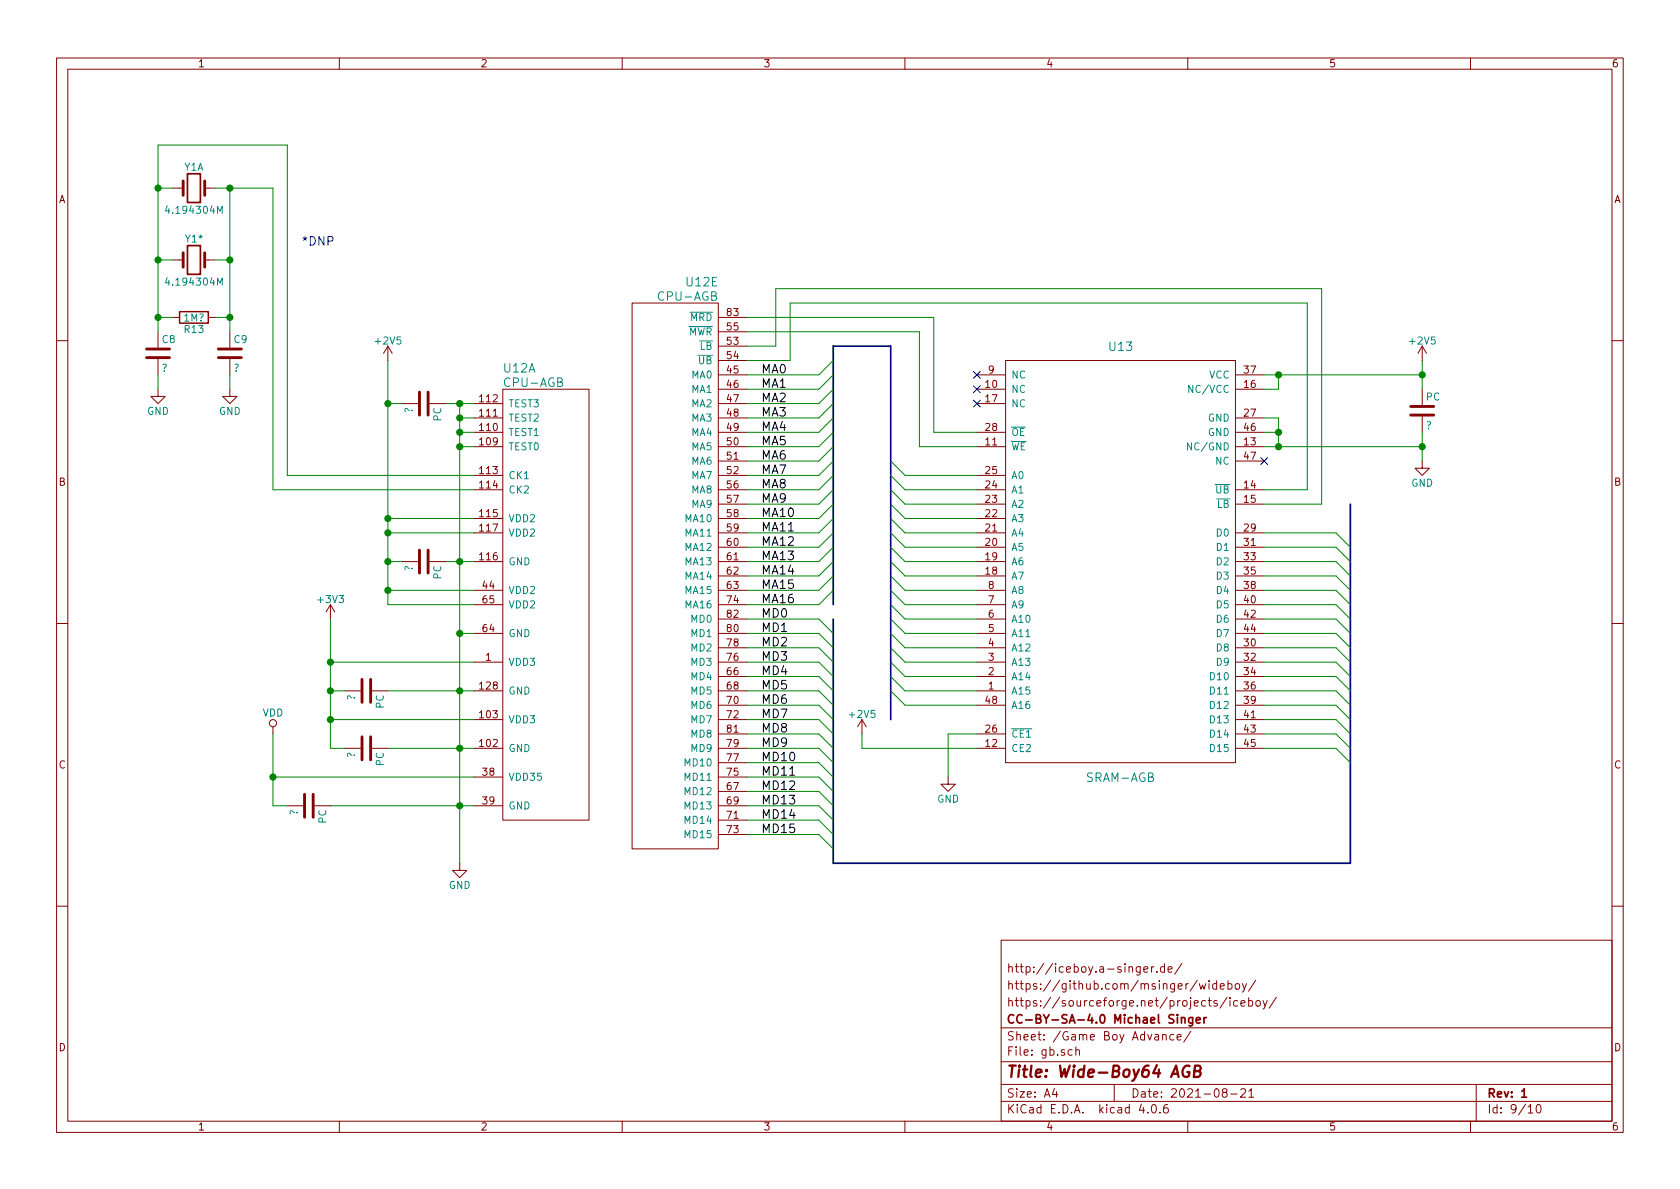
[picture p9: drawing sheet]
<svg xmlns="http://www.w3.org/2000/svg" width="297mm" height="210mm" viewBox="0 0 297 210" stroke-linecap="round" stroke-linejoin="round" font-family="sans-serif">
<g fill="none" stroke="#840000" stroke-width=".18">
<path d="M10 10.3h277v189.9h-277zM12 12.2h273v186.1h-273zM60 10.3v1.9M110 10.3v1.9M160 10.3v1.9M210 10.3v1.9M260 10.3v1.9M30.5 33.3h1.9M36.2 33.3h1.9M27.9 58.7v2.8M30.5 56.1h1.2M30.5 46h1.9"/>
<path d="M36.2 46h1.9M36.8 56.1h1.3M40.6 58.7v2.8M111.8 53.6h15.2v96.5h-15.2zM127 56.1h5.1M127 58.7h5.1M10 60.2h2M27.9 68.8v1.3h1.3l-1.3 1.3-1.2-1.3h1.2M27.9 63.5v2.8M40.6 68.8v1.3h1.3l-1.3 1.3-1.2-1.3h1.2M40.6 63.5v2.8M68.6 61.2l-.8 1.3"/>
<path d="M68.6 61.2v2.5M68.6 61.2l.7 1.3M71.1 71.4h2.8M75.9 71.4h2.8M83.8 76.4h5.1M83.8 73.9h5.1M83.8 71.4h5.1M83.8 79h5.1M88.9 68.8h15.2v76.2h-15.2zM127 76.4h5.1M127 73.9h5.1M127 71.4h5.1"/>
<path d="M127 79h5.1M127 61.2h5.1M127 63.7h5.1M127 66.3h5.1M127 68.8h5.1M172.7 76.4h5.1M172.7 71.4h5.1M172.7 79h5.1M172.7 66.3h5.1M172.7 68.8h5.1M177.8 63.7h40.6v71.2h-40.6zM218.4 76.4h5.1"/>
<path d="M218.4 73.9h5.1M218.4 79h5.1M218.4 66.3h5.1M218.4 68.8h5.1M251.5 61.2v2.5M251.5 68.8v2.8M251.5 73.7v2.7M251.5 61.2l-.8 1.3M251.5 61.2l.7 1.3M285 60.2h2M71.1 99.3h2.8M75.9 99.3h2.8"/>
<path d="M83.8 84.1h5.1M83.8 86.6h5.1M83.8 91.7h5.1M83.8 99.3h5.1M83.8 94.2h5.1M127 84.1h5.1M127 86.6h5.1M127 91.7h5.1M127 99.3h5.1M127 94.2h5.1M127 96.8h5.1M127 81.5h5.1"/>
<path d="M127 89.1h5.1M172.7 84.1h5.1M172.7 86.6h5.1M172.7 91.7h5.1M172.7 99.3h5.1M172.7 94.2h5.1M172.7 96.8h5.1M172.7 89.1h5.1M218.4 86.6h5.1M218.4 99.3h5.1M218.4 94.2h5.1M218.4 96.8h5.1"/>
<path d="M218.4 81.5h5.1M218.4 89.1h5.1M251.5 81.5v1.3h1.2l-1.2 1.3-1.3-1.3h1.3M10 110.3h2M58.4 106.9l-.7 1.3M58.4 106.9v2.6M58.4 106.9l.8 1.3M83.8 117.1h5.1M83.8 104.4h5.1M83.8 112h5.1M83.8 106.9h5.1M127 117.1h5.1"/>
<path d="M127 104.4h5.1M127 112h5.1M127 106.9h5.1M127 101.8h5.1M127 109.5h5.1M127 119.6h5.1M127 114.5h5.1M172.7 117.1h5.1M172.7 104.4h5.1M172.7 112h5.1M172.7 106.9h5.1M172.7 101.8h5.1"/>
<path d="M172.7 109.5h5.1M172.7 119.6h5.1M172.7 114.5h5.1M218.4 117.1h5.1M218.4 104.4h5.1M218.4 112h5.1M218.4 106.9h5.1M218.4 101.8h5.1M218.4 109.5h5.1M218.4 119.6h5.1M218.4 114.5h5.1M285 110.3h2"/>
<path d="M48.3 128.5v1.3M61 132.3h2.8M61 122.2h2.8M65.8 132.3h2.8M65.8 122.2h2.8M83.8 137.4h5.1M83.8 132.3h5.1M83.8 127.2h5.1M83.8 122.2h5.1M127 137.4h5.1M127 132.3h5.1M127 127.2h5.1"/>
<path d="M127 122.2h5.1M127 124.7h5.1M127 129.8h5.1M127 139.9h5.1M127 134.9h5.1M152.4 127.2l-.8 1.3M152.4 127.2v2.6M152.4 127.2l.8 1.3M167.6 137.4v1.3h1.3l-1.3 1.2-1.2-1.2h1.2M172.7 132.3h5.1M172.7 122.2h5.1M172.7 124.7h5.1"/>
<path d="M172.7 129.8h5.1M218.4 132.3h5.1M218.4 127.2h5.1M218.4 122.2h5.1M218.4 124.7h5.1M218.4 129.8h5.1M50.8 142.5h2.8M55.6 142.5h2.8M81.3 152.6v1.3h1.2l-1.2 1.3-1.3-1.3h1.3M83.8 142.5h5.1M127 142.5h5.1M127 145h5.1"/>
<path d="M127 147.6h5.1M10 160.2h2M177 166.3h108v32h-108zM202.2 171.4l.7-.1v-.3l-.4-.1-.3 .2 .1 .8h.6M203.6 170.9v1M204 170.9l-.4 .3M204.5 171.8v.1M205.9 171l-.4-.1-.3 .3 .1 .6 .2 .1h.4M205.9 170.4v1.5M206.5 171.4l.7-.1v-.3l-.4-.1-.3 .2 .1 .8h.6M209 170.4l-1.3 1.9M212 173.9l.3 1 .3-.7 .3 .7 .3-1"/>
<path d="M213.8 173.4v.2M213.8 173.9v1M215.1 174l-.4-.1-.3 .3 .1 .6 .2 .1 .4-.1M215.1 173.4v1.5M215.2 177a.37 .37 0 0 0-.6 .1l.1 .3 .5 .1 .1 .1-.3 .3-.4-.1M215.7 174.4l.8-.1-.1-.3-.4-.1-.3 .2 .1 .7h.6M217 176.3l-1.3 2M217.1 174l.5-.1 .2 .3-.1 .6h-.6M217.1 173.4v1.5M217.5 176.4v.2M217.5 176.9v1M218.5 174.1l.2-.2 .4 .2 .1 .5-.2 .2-.3 .1-.2-.1z"/>
<path d="M218.8 177l-.4-.1-.3 .3 .1 .6 .2 .1 .4-.1M219.4 177.4l.7-.1v-.3l-.5-.1-.2 .2 .1 .7h.6M219.7 173.9l.3 1M220.4 173.9l-.5 1.4-.2 .1M220.8 177l.4-.1 .3 .3-.1 .6h-.6M220.8 176.4v1.5M222 173.3l-1.2 2M222.1 177.1l.2-.2 .5 .2v.5l-.1 .2-.4 .1-.2-.1zM223.3 176.9l.4 1M224.1 176.9l-.6 1.4-.2 .1M225.7 176.3l-1.3 2M285 160.2h2"/>
<path d="M60 198.3v1.9M110 198.3v1.9M160 198.3v1.9M177 194.8h108M177 191.8h108M177 187.8h108M177 181.8h108M186.4 192.5l-.3 1h.9M186.8 193v1M189.6 185.7l-.5-.1-.3 .3 .1 .6 .2 .1 .5-.1M190.2 185.7l.2-.1 .4 .1 .1 .9M190.2 185.1v1.5"/>
<path d="M197 191.8v3M201.8 195.2l-.4 1.1h1M202.9 196.7v.1M203.8 195.4l.1-.1a.81 .81 0 0 1 .6 .6 .81 .81 0 0 1-.3 .8l-.1 .1a.8 .8 0 0 1-.6-.6 .8 .8 0 0 1 .3-.8zM205.1 196.7v.1M205.6 183.1l.2-.2 .3 .1 .1 .9M205.6 182.9v1M206.4 195.3a.59 .59 0 0 0-.7 .7l.1 .7 .2 .1 .5-.1 .1-.5-.2-.2-.4-.1-.3 .3M207.5 183l-.4-.1-.3 .3 .1 .6 .2 .1 .4-.1M208.1 183.4l.7-.1v-.3l-.4-.1-.3 .2 .1 .7h.6M210 198.3v1.9M210.6 182.3l-1.3 2"/>
<path d="M216.4 193.2l-.3-.3 .1-.2 .2-.2 .4 .1 .2 .2-.1 .2-.6 .2a.48 .48 0 0 0-.1 .7l.2 .1 .5-.1a.48 .48 0 0 0-.2-.7M217.6 193.5h1.1M219.4 192.7l.2-.2h.4l.2 .5-.9 1h.9M220.8 193l.4-.5v1.5M220.8 194h.9M260 198.3v1.9M261 191.8v6.5M270.2 195.8l.4-.5v1.5M270.2 196.8h.8M271.8 195.5l.2-.2a.81 .81 0 0 1 .5 .6 .81 .81 0 0 1-.2 .8l-.2 .1a.79 .79 0 0 1-.3-1.3z"/>
<circle cx="48.3" cy="127.9" r=".63"/>
</g>
<path d="M33.1 30.7h2.3v5.1h-2.3zM33.1 43.4h2.3v5.1h-2.3zM208.2 179.4v.2M208.2 179.9v1M208.9 179.9v1M210.9 179.9l-.1 1.4-.2 .1h-.4M212.9 179.9v1M213.3 179.9l-.4 .3M208.9 180.1l.2-.2 .4 .1v.9M210.9 180l-.5-.1-.2 .3v.6l.2 .1 .5-.1M211.5 180.4l.7-.1v-.3l-.5-.1-.2 .2 .1 .7h.6M269.1 194h.8" fill="none" stroke="#840000" stroke-width=".3"/>
<path d="M210.3 188.5a1.05 1.05 0 0 0-1.1 .4 1.05 1.05 0 0 0 0 1.3 .67 .67 0 0 0 1 .1l.1-.7h-.4M211.2 189.4l.9-.1a.46 .46 0 0 0 .2-.5 .46 .46 0 0 0-.3-.4h-.7l-.2 2h.7a.53 .53 0 0 0 .5-.5 .53 .53 0 0 0-.4-.5" fill="none" stroke="#840000" stroke-width=".41"/>
<path d="M29.5 36.4l-.2 .9h.7M38.5 37.7v-1.2l.4 .9 .4-.9v1.2M29.5 49.1l-.2 .9h.7M38.5 50.4v-1.2l.4 .9 .4-.9v1.2M121.8 57.8h4.2M122 55.2h4M178.8 128.9h3.6" fill="none" stroke="#008484" stroke-width=".18"/>
<g fill="none" stroke="#840000" stroke-width=".51">
<path d="M32.4 32v2.5M36.2 32v2.5M32.4 44.7v2.5M36.2 44.7v2.5M25.9 63.2h4.1M25.9 61.7h4.1M38.6 63.2h4.1M38.6 61.7h4.1M74.2 69.3v4.1M75.7 69.3v4.1M249.4 73.4h4.1M249.4 71.9h4.1"/>
<path d="M74.2 97.3v4M75.7 97.3v4M64 120.1v4.1M64 130.3v4.1M65.5 120.1v4.1M65.5 130.3v4.1M53.8 140.5v4M55.4 140.5v4"/>
</g>
<path d="M31.7 55.1h5.1v2h-5.1z" fill="none" stroke="#840000" stroke-width=".25"/>
<g fill="none" stroke="#008400" stroke-width=".18">
<path d="M27.9 33.3h2.6M38.1 33.3h10.2v53.3h35.5M40.6 33.3v25.4M27.9 58.7v-33.1h22.9v58.5h33M27.9 56.1h2.6M27.9 46h2.6M38.1 56.1h2.5M38.1 46h2.5M132.1 56.1h33v20.3h7.6M132.1 58.7h30.5v20.3h10.1M27.9 66.3v2.5M40.6 66.3v2.5"/>
<path d="M68.6 71.4h2.5M68.6 63.7v43.2h15.2M78.7 71.4h5.1M81.3 71.4v81.2M81.3 73.9h2.5M81.3 76.4h2.5M81.3 79h2.5M132.1 63.7h7.6v-10.1h91.4v33h-7.6M132.1 61.2h5.1v-10.2h96.5v38.1h-10.2M147.3 68.8l-2.5 2.6h-12.7M147.3 71.4l-2.5 2.5h-12.7M147.3 73.9l-2.5 2.5h-12.7"/>
<path d="M147.3 76.4l-2.5 2.6h-12.7M147.3 63.7l-2.5 2.6h-12.7M147.3 66.3l-2.5 2.5h-12.7M147.3 79l-2.5 2.5h-12.7M223.5 73.9h2.6v5.1M223.5 76.4h2.6M223.5 79h28M223.5 66.3h28M226.1 66.3v2.5h-2.6M251.5 63.7v5.1M251.5 76.4v5.1M68.6 99.3h2.5"/>
<path d="M68.6 94.2h15.2M68.6 91.7h15.2M78.7 99.3h5.1M147.3 84.1l-2.5 2.5h-12.7M147.3 81.5l-2.5 2.6h-12.7M147.3 96.8l-2.5 2.5h-12.7M147.3 91.7l-2.5 2.5h-12.7M147.3 89.1l-2.5 2.6h-12.7M147.3 86.6l-2.5 2.5h-12.7M147.3 94.2l-2.5 2.6h-12.7M147.3 99.3l-2.5 2.5h-12.7M157.5 84.1l2.5 2.5h12.7"/>
<path d="M157.5 81.5l2.5 2.6h12.7M157.5 96.8l2.5 2.5h12.7M157.5 91.7l2.5 2.5h12.7M157.5 89.1l2.5 2.6h12.7M157.5 86.6l2.5 2.5h12.7M157.5 94.2l2.5 2.6h12.7M157.5 99.3l2.5 2.5h12.7M223.5 99.3h12.7l2.6 2.5M223.5 94.2h12.7l2.6 2.6M223.5 96.8h12.7l2.6 2.5M58.4 109.5v22.8h2.6M58.4 117.1h25.4"/>
<path d="M68.6 104.4h15.2M81.3 112h2.5M132.1 112h12.7l2.5 2.5M132.1 117.1h12.7l2.5 2.5M132.1 109.5h12.7l2.5 2.5M132.1 114.5h12.7l2.5 2.6M132.1 119.6h12.7l2.5 2.6M147.3 104.4l-2.5 2.5h-12.7M147.3 101.8l-2.5 2.6h-12.7M157.5 109.5l2.5 2.5h12.7M157.5 119.6l2.5 2.6h12.7M157.5 104.4l2.5 2.5h12.7"/>
<path d="M157.5 101.8l2.5 2.6h12.7M157.5 114.5l2.5 2.6h12.7M157.5 106.9l2.5 2.6h12.7M157.5 112l2.5 2.5h12.7M157.5 117.1l2.5 2.5h12.7M223.5 112h12.7l2.6 2.5M223.5 106.9h12.7l2.6 2.6M223.5 104.4h12.7l2.6 2.5M223.5 117.1h12.7l2.6 2.5M223.5 101.8h12.7l2.6 2.6M223.5 109.5h12.7l2.6 2.5M223.5 114.5h12.7l2.6 2.6"/>
<path d="M223.5 119.6h12.7l2.6 2.6M48.3 129.8v12.7h2.5M48.3 137.4h35.5M58.4 122.2h2.6M58.4 127.2h25.4M68.6 122.2h15.2M68.6 132.3h15.2M132.1 122.2h12.7l2.5 2.5M132.1 132.3h12.7l2.5 2.6M132.1 127.2h12.7l2.5 2.6M132.1 137.4h12.7l2.5 2.5M132.1 124.7h12.7l2.5 2.5"/>
<path d="M132.1 129.8h12.7l2.5 2.5M132.1 134.9h12.7l2.5 2.5M132.1 139.9h12.7l2.5 2.6M152.4 129.8v2.5h20.3M157.5 122.2l2.5 2.5h12.7M172.7 129.8h-5.1v7.6M223.5 122.2h12.7l2.6 2.5M223.5 132.3h12.7l2.6 2.6M223.5 127.2h12.7l2.6 2.6M223.5 124.7h12.7l2.6 2.5M223.5 129.8h12.7l2.6 2.5M58.4 142.5h25.4"/>
<path d="M132.1 142.5h12.7l2.5 2.5M132.1 145h12.7l2.5 2.6M132.1 147.6h12.7l2.5 2.5"/>
</g>
<g fill="#008400" stroke="#008400" stroke-width=".25">
<circle cx="27.9" cy="56.1" r=".51"/>
<circle cx="40.6" cy="56.1" r=".51"/>
<circle cx="40.6" cy="46" r=".51"/>
<circle cx="27.9" cy="46" r=".51"/>
<circle cx="40.6" cy="33.3" r=".51"/>
<circle cx="27.9" cy="33.3" r=".51"/>
<circle cx="81.3" cy="73.9" r=".51"/>
<circle cx="81.3" cy="76.4" r=".51"/>
<circle cx="81.3" cy="79" r=".51"/>
<circle cx="81.3" cy="99.3" r=".51"/>
<circle cx="81.3" cy="112" r=".51"/>
<circle cx="81.3" cy="122.2" r=".51"/>
<circle cx="81.3" cy="132.3" r=".51"/>
<circle cx="81.3" cy="142.5" r=".51"/>
<circle cx="68.6" cy="71.4" r=".51"/>
<circle cx="81.3" cy="71.4" r=".51"/>
<circle cx="68.6" cy="104.4" r=".51"/>
<circle cx="68.6" cy="94.2" r=".51"/>
<circle cx="68.6" cy="91.7" r=".51"/>
<circle cx="68.6" cy="99.3" r=".51"/>
<circle cx="58.4" cy="127.2" r=".51"/>
<circle cx="58.4" cy="117.1" r=".51"/>
<circle cx="58.4" cy="122.2" r=".51"/>
<circle cx="48.3" cy="137.4" r=".51"/>
<circle cx="226.1" cy="76.4" r=".51"/>
<circle cx="226.1" cy="79" r=".51"/>
<circle cx="226.1" cy="66.3" r=".51"/>
<circle cx="251.5" cy="79" r=".51"/>
<circle cx="251.5" cy="66.3" r=".51"/>
</g>
<path d="M238.8 89.1v63.5h-91.5v-43.1M147.3 106.9v-45.7h10.2v66" fill="none" stroke="#000084" stroke-width=".3"/>
<path d="M172.1 65.7l1.2 1.2M172.1 68.2l1.2 1.2M172.1 70.8l1.2 1.2M173.3 65.7l-1.2 1.2M173.3 68.2l-1.2 1.2M173.3 70.8l-1.2 1.2M222.9 80.9l1.2 1.2M224.1 80.9l-1.2 1.2" fill="none" stroke="#000084" stroke-width=".18"/>
<text font-size="2.8" fill="#840000" x="178" y="190.5">Title: Wide-Boy64 AGB</text>
<text font-size="2.1" fill="#0000c2" x="53.3" y="43.4">*DNP</text>
<g font-size="2.1" fill="#008484">
<text x="116.6" y="53.2">CPU-AGB</text>
<text x="121.4" y="50.6">U12E</text>
<text x="89.1" y="65.9">U12A</text>
<text x="196.2" y="62.1">U13</text>
<text x="89.4" y="68.4">CPU-AGB</text>
<text x="192.3" y="138.3">SRAM-AGB</text>
</g>
<g font-size="2.1">
<text x="134.6" y="66">MA0</text>
<text x="134.6" y="68.6">MA1</text>
<text x="134.6" y="71.1">MA2</text>
<text x="134.6" y="73.7">MA3</text>
<text x="134.6" y="76.2">MA4</text>
<text x="134.6" y="78.7">MA5</text>
<text x="134.6" y="81.3">MA6</text>
<text x="134.6" y="83.8">MA7</text>
<text x="134.6" y="86.4">MA8</text>
<text x="134.6" y="88.9">MA9</text>
<text x="134.6" y="91.4">MA10</text>
<text x="134.6" y="94">MA11</text>
<text x="134.6" y="96.5">MA12</text>
<text x="134.6" y="99.1">MA13</text>
<text x="134.6" y="101.6">MA14</text>
<text x="134.6" y="104.1">MA15</text>
<text x="134.6" y="106.7">MA16</text>
<text x="134.6" y="109.2">MD0</text>
<text x="134.6" y="111.8">MD1</text>
<text x="134.6" y="114.3">MD2</text>
<text x="134.6" y="116.8">MD3</text>
<text x="134.6" y="119.4">MD4</text>
<text x="134.6" y="121.9">MD5</text>
<text x="134.6" y="124.5">MD6</text>
<text x="134.6" y="127">MD7</text>
<text x="134.6" y="129.5">MD8</text>
<text x="134.6" y="132.1">MD9</text>
<text x="134.6" y="134.6">MD10</text>
<text x="134.6" y="137.2">MD11</text>
<text x="134.6" y="139.7">MD12</text>
<text x="134.6" y="142.2">MD13</text>
<text x="134.6" y="144.8">MD14</text>
<text x="134.6" y="147.3">MD15</text>
</g>
<g font-size="2.1" fill="#840000">
<text x="178" y="172">http://iceboy.a-singer.de/</text>
<text x="178" y="178">https://sourceforge.net/projects/iceboy/</text>
<text x="178" y="175">https://github.com/msinger/wideboy/</text>
<text x="178" y="184">Sheet: /Game Boy Advance/</text>
<text x="178" y="181">CC-BY-SA-4.0 Michael Singer</text>
<text x="178" y="186.7">File: gb.sch</text>
<text x="178" y="196.9">KiCad E.D.A. kicad 4.0.6</text>
<text x="178" y="194.1">Size: A4</text>
<text x="200" y="194.1">Date: 2021-08-21</text>
<text x="263" y="194.1">Rev: 1</text>
<text x="263" y="196.9">Id: 9/10</text>
</g>
<g font-size="1.8" fill="#840000">
<text x="35" y="11.9">1</text>
<text x="85" y="11.9">2</text>
<text x="135" y="11.9">3</text>
<text x="185" y="11.9">4</text>
<text x="235" y="11.9">5</text>
<text x="285" y="11.9">6</text>
<text x="10.4" y="35.9">A</text>
<text x="285.4" y="35.9">A</text>
<text x="128.6" y="55.9">83</text>
<text x="128.6" y="58.4">55</text>
<text x="128.6" y="61">53</text>
<text x="128.6" y="63.5">54</text>
<text x="84.9" y="71.1">112</text>
<text x="128.6" y="66">45</text>
<text x="128.6" y="68.6">46</text>
<text x="128.6" y="71.1">47</text>
<text x="174.3" y="68.6">10</text>
<text x="174.3" y="71.1">17</text>
<text x="174.8" y="66">9</text>
<text x="220" y="68.6">16</text>
<text x="220" y="66">37</text>
<text x="84.9" y="76.2">110</text>
<text x="84.9" y="73.7">111</text>
<text x="128.6" y="73.7">48</text>
<text x="128.6" y="76.2">49</text>
<text x="174.3" y="76.2">28</text>
<text x="220" y="76.2">46</text>
<text x="220" y="73.7">27</text>
<text x="84.9" y="83.8">113</text>
<text x="84.9" y="78.7">109</text>
<text x="128.6" y="78.7">50</text>
<text x="128.6" y="81.3">51</text>
<text x="128.6" y="83.8">52</text>
<text x="174.3" y="78.7">11</text>
<text x="174.3" y="83.8">25</text>
<text x="220" y="78.7">13</text>
<text x="220" y="81.3">47</text>
<text x="10.4" y="85.9">B</text>
<text x="84.9" y="86.4">114</text>
<text x="128.6" y="86.4">56</text>
<text x="128.6" y="88.9">57</text>
<text x="174.3" y="88.9">23</text>
<text x="174.3" y="86.4">24</text>
<text x="220" y="86.4">14</text>
<text x="220" y="88.9">15</text>
<text x="285.4" y="85.9">B</text>
<text x="84.9" y="91.4">115</text>
<text x="84.9" y="94">117</text>
<text x="128.6" y="91.4">58</text>
<text x="128.6" y="94">59</text>
<text x="174.3" y="94">21</text>
<text x="174.3" y="91.4">22</text>
<text x="220" y="94">29</text>
<text x="84.9" y="99.1">116</text>
<text x="128.6" y="96.5">60</text>
<text x="128.6" y="99.1">61</text>
<text x="128.6" y="101.6">62</text>
<text x="174.3" y="96.5">20</text>
<text x="174.3" y="101.6">18</text>
<text x="174.3" y="99.1">19</text>
<text x="220" y="96.5">31</text>
<text x="220" y="99.1">33</text>
<text x="220" y="101.6">35</text>
<text x="85.4" y="104.1">44</text>
<text x="85.4" y="106.7">65</text>
<text x="128.6" y="104.1">63</text>
<text x="128.6" y="106.7">74</text>
<text x="174.8" y="106.7">7</text>
<text x="174.8" y="104.1">8</text>
<text x="220" y="106.7">40</text>
<text x="220" y="104.1">38</text>
<text x="85.4" y="111.8">64</text>
<text x="128.6" y="111.8">80</text>
<text x="128.6" y="109.2">82</text>
<text x="174.8" y="111.8">5</text>
<text x="174.8" y="109.2">6</text>
<text x="220" y="109.2">42</text>
<text x="220" y="111.8">44</text>
<text x="85.9" y="116.8">1</text>
<text x="128.6" y="119.4">66</text>
<text x="128.6" y="116.8">76</text>
<text x="128.6" y="114.3">78</text>
<text x="174.8" y="119.4">2</text>
<text x="174.8" y="116.8">3</text>
<text x="174.8" y="114.3">4</text>
<text x="220" y="114.3">30</text>
<text x="220" y="116.8">32</text>
<text x="220" y="119.4">34</text>
<text x="84.9" y="121.9">128</text>
<text x="128.6" y="124.5">70</text>
<text x="128.6" y="121.9">68</text>
<text x="174.3" y="124.5">48</text>
<text x="174.8" y="121.9">1</text>
<text x="220" y="121.9">36</text>
<text x="220" y="124.5">39</text>
<text x="84.9" y="127">103</text>
<text x="128.6" y="129.5">81</text>
<text x="128.6" y="127">72</text>
<text x="174.3" y="129.5">26</text>
<text x="220" y="127">41</text>
<text x="220" y="129.5">43</text>
<text x="10.4" y="135.9">C</text>
<text x="84.9" y="132.1">102</text>
<text x="85.4" y="137.2">38</text>
<text x="128.6" y="137.2">75</text>
<text x="128.6" y="134.6">77</text>
<text x="128.6" y="132.1">79</text>
<text x="174.3" y="132.1">12</text>
<text x="220" y="132.1">45</text>
<text x="285.4" y="135.9">C</text>
<text x="85.4" y="142.2">39</text>
<text x="128.6" y="139.7">67</text>
<text x="128.6" y="142.2">69</text>
<text x="128.6" y="144.8">71</text>
<text x="128.6" y="147.3">73</text>
<text x="10.4" y="185.9">D</text>
<text x="285.4" y="185.9">D</text>
<text x="35" y="199.9">1</text>
<text x="85" y="199.9">2</text>
<text x="135" y="199.9">3</text>
<text x="185" y="199.9">4</text>
<text x="235" y="199.9">5</text>
<text x="285" y="199.9">6</text>
</g>
<g font-size="1.8" fill="#008484">
<text x="32.6" y="30.2">Y1A</text>
<text x="29.9" y="37.8">4.194304M</text>
<text x="32.9" y="42.9">Y1*</text>
<text x="29.9" y="50.5">4.194304M</text>
<text x="32.5" y="56.8">1M?</text>
<text x="32.7" y="58.9">R13</text>
<text x="121.6" y="59.3">MWR</text>
<text x="121.9" y="56.8">MRD</text>
<text x="28.6" y="65.7">?</text>
<text x="28.7" y="60.6">C8</text>
<text x="41.3" y="65.7">?</text>
<text x="41.4" y="60.6">C9</text>
<text x="66.5" y="60.9">+2V5</text>
<text x="123.4" y="64.4">UB</text>
<text x="123.6" y="61.8">LB</text>
<text x="249.4" y="60.9">+2V5</text>
<text x="122.3" y="66.9">MA0</text>
<text x="122.3" y="69.5">MA1</text>
<text x="178.8" y="66.9">NC</text>
<text x="178.8" y="69.5">NC</text>
<text x="210.6" y="69.5">NC/VCC</text>
<text x="213.7" y="66.9">VCC</text>
<text x="252.1" y="70.8">PC</text>
<text x="26" y="73.3">GND</text>
<text x="38.7" y="73.3">GND</text>
<text x="72.9" y="73.1" transform="rotate(-90 72.9 73.1)">?</text>
<text x="78" y="74.5" transform="rotate(-90 78 74.5)">PC</text>
<text x="89.9" y="77.1">TEST1</text>
<text x="89.9" y="74.5">TEST2</text>
<text x="89.9" y="72">TEST3</text>
<text x="122.3" y="72">MA2</text>
<text x="122.3" y="74.5">MA3</text>
<text x="122.3" y="77.1">MA4</text>
<text x="178.8" y="72">NC</text>
<text x="178.8" y="77.1">OE</text>
<text x="213.5" y="77.1">GND</text>
<text x="213.5" y="74.5">GND</text>
<text x="252.1" y="75.9">?</text>
<text x="89.9" y="79.6">TEST0</text>
<text x="122.3" y="79.6">MA5</text>
<text x="122.3" y="82.2">MA6</text>
<text x="178.8" y="79.6">WE</text>
<text x="210.4" y="79.6">NC/GND</text>
<text x="214.9" y="82.2">NC</text>
<text x="89.9" y="84.7">CK1</text>
<text x="89.9" y="87.2">CK2</text>
<text x="122.3" y="84.7">MA7</text>
<text x="122.3" y="87.2">MA8</text>
<text x="122.3" y="89.8">MA9</text>
<text x="178.8" y="89.8">A2</text>
<text x="178.8" y="87.2">A1</text>
<text x="178.8" y="84.7">A0</text>
<text x="214.9" y="87.2">UB</text>
<text x="215.1" y="89.8">LB</text>
<text x="249.5" y="86">GND</text>
<text x="89.9" y="92.3">VDD2</text>
<text x="89.9" y="94.9">VDD2</text>
<text x="121.3" y="92.3">MA10</text>
<text x="121.3" y="94.9">MA11</text>
<text x="178.8" y="94.9">A4</text>
<text x="178.8" y="92.3">A3</text>
<text x="215.2" y="94.9">D0</text>
<text x="72.9" y="101" transform="rotate(-90 72.9 101)">?</text>
<text x="89.9" y="99.9">GND</text>
<text x="121.3" y="97.4">MA12</text>
<text x="121.3" y="99.9">MA13</text>
<text x="178.8" y="97.4">A5</text>
<text x="178.8" y="99.9">A6</text>
<text x="215.2" y="97.4">D1</text>
<text x="215.2" y="99.9">D2</text>
<text x="56.3" y="106.6">+3V3</text>
<text x="78" y="102.4" transform="rotate(-90 78 102.4)">PC</text>
<text x="89.9" y="105">VDD2</text>
<text x="89.9" y="107.6">VDD2</text>
<text x="121.3" y="102.5">MA14</text>
<text x="121.3" y="105">MA15</text>
<text x="121.3" y="107.6">MA16</text>
<text x="178.8" y="107.6">A9</text>
<text x="178.8" y="105">A8</text>
<text x="178.8" y="102.5">A7</text>
<text x="215.2" y="107.6">D5</text>
<text x="215.2" y="102.5">D3</text>
<text x="215.2" y="105">D4</text>
<text x="89.9" y="112.6">GND</text>
<text x="122.3" y="112.6">MD1</text>
<text x="122.3" y="110.1">MD0</text>
<text x="178.8" y="112.6">A11</text>
<text x="178.8" y="110.1">A10</text>
<text x="215.2" y="110.1">D6</text>
<text x="215.2" y="112.6">D7</text>
<text x="89.9" y="117.7">VDD3</text>
<text x="122.3" y="117.7">MD3</text>
<text x="122.3" y="115.2">MD2</text>
<text x="178.8" y="117.7">A13</text>
<text x="178.8" y="115.2">A12</text>
<text x="215.2" y="115.2">D8</text>
<text x="215.2" y="117.7">D9</text>
<text x="62.8" y="123.9" transform="rotate(-90 62.8 123.9)">?</text>
<text x="67.8" y="125.3" transform="rotate(-90 67.8 125.3)">PC</text>
<text x="89.9" y="122.8">GND</text>
<text x="122.3" y="125.3">MD6</text>
<text x="122.3" y="120.3">MD4</text>
<text x="122.3" y="122.8">MD5</text>
<text x="178.8" y="122.8">A15</text>
<text x="178.8" y="120.3">A14</text>
<text x="178.8" y="125.3">A16</text>
<text x="214.2" y="120.3">D10</text>
<text x="214.2" y="122.8">D11</text>
<text x="214.2" y="125.3">D12</text>
<text x="46.4" y="126.7">VDD</text>
<text x="89.9" y="127.9">VDD3</text>
<text x="122.3" y="130.4">MD8</text>
<text x="122.3" y="127.9">MD7</text>
<text x="150.3" y="126.9">+2V5</text>
<text x="178.8" y="130.4">CE1</text>
<text x="214.2" y="127.9">D13</text>
<text x="214.2" y="130.4">D14</text>
<text x="62.8" y="134" transform="rotate(-90 62.8 134)">?</text>
<text x="67.8" y="135.5" transform="rotate(-90 67.8 135.5)">PC</text>
<text x="89.9" y="133">GND</text>
<text x="121.3" y="135.5">MD10</text>
<text x="122.3" y="133">MD9</text>
<text x="178.8" y="133">CE2</text>
<text x="214.2" y="133">D15</text>
<text x="89.9" y="138">VDD35</text>
<text x="89.9" y="143.1">GND</text>
<text x="121.3" y="138">MD11</text>
<text x="121.3" y="140.6">MD12</text>
<text x="121.3" y="143.1">MD13</text>
<text x="165.7" y="141.9">GND</text>
<text x="52.6" y="144.2" transform="rotate(-90 52.6 144.2)">?</text>
<text x="57.7" y="145.6" transform="rotate(-90 57.7 145.6)">PC</text>
<text x="121.3" y="145.7">MD14</text>
<text x="121.3" y="148.2">MD15</text>
<text x="79.3" y="157.2">GND</text>
</g>
</svg>
